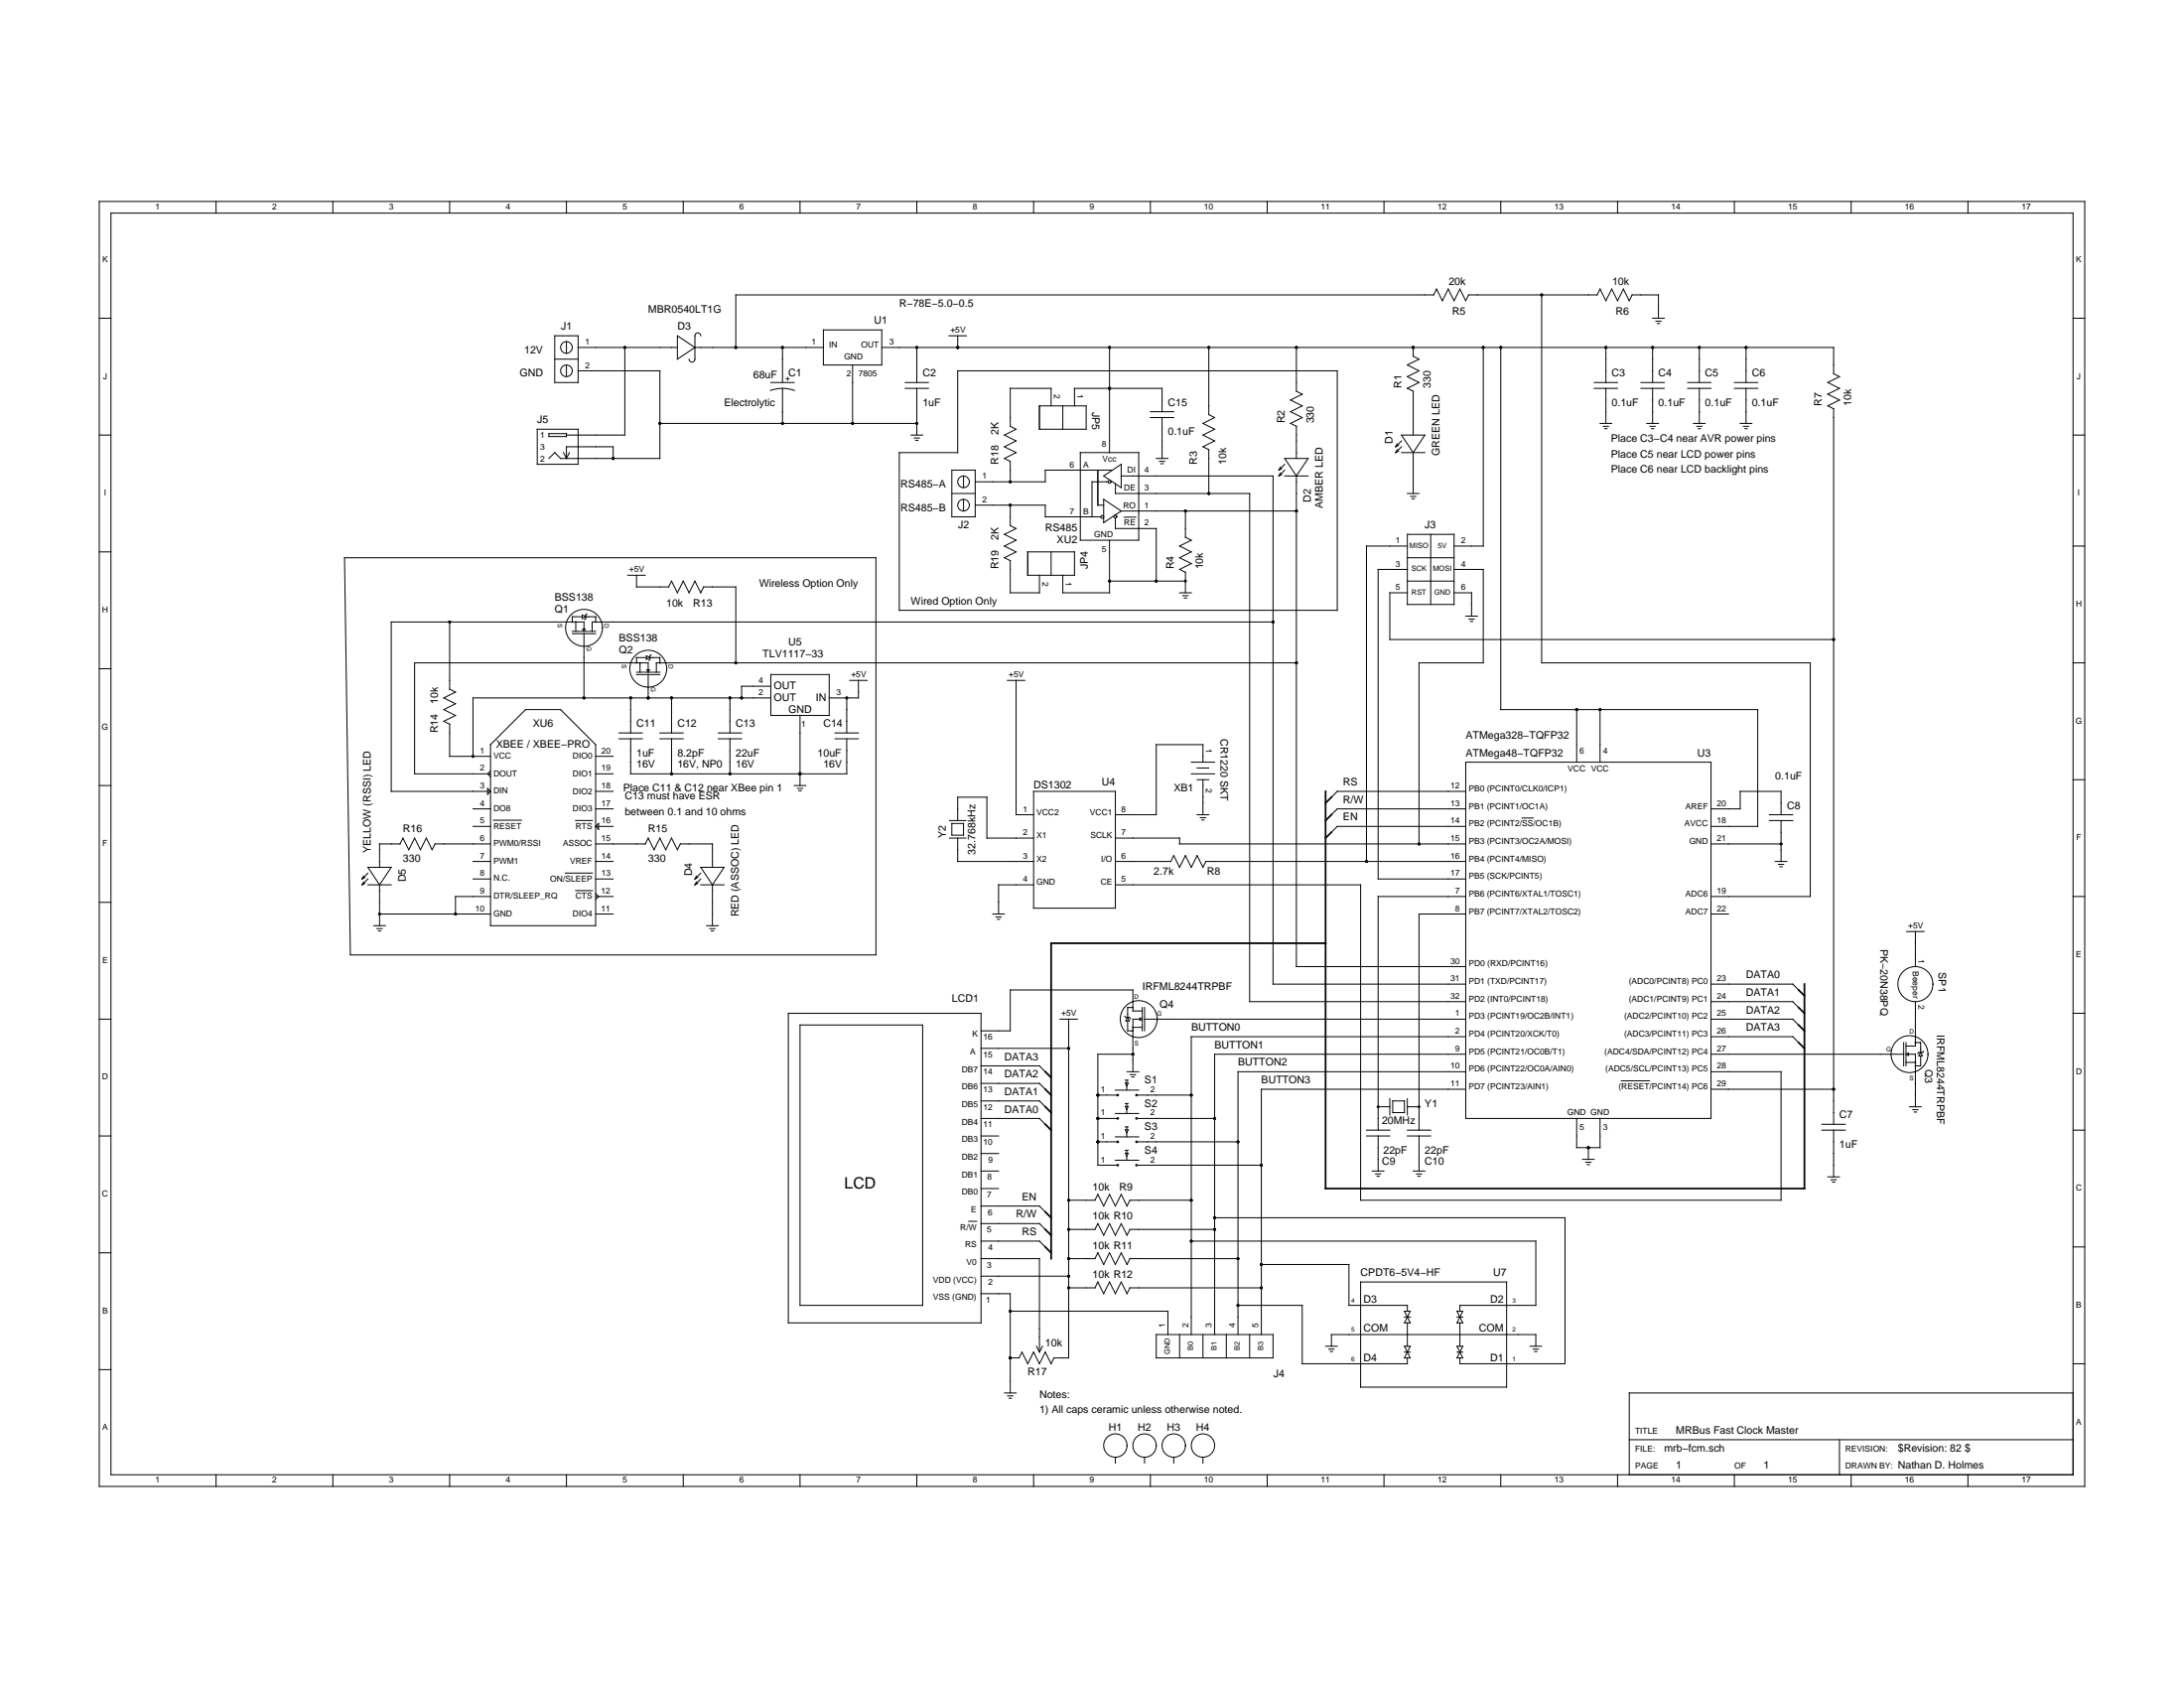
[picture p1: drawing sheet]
<svg xmlns="http://www.w3.org/2000/svg" width="279mm" height="216mm" viewBox="0 0 279 216" stroke-linecap="round" stroke-linejoin="round" font-family="sans-serif">
<g fill="none" stroke="#000" stroke-width=".13">
<path d="M12.7 25.8h254v164.3h-254zM14.2 27.3h251v161.3h-251zM27.6 25.8v1.5M42.6 25.8v1.5M57.5 25.8v1.5M72.5 25.8v1.5M87.4 25.8v1.5M102.3 25.8v1.5M117.3 25.8v1.5M132.2 25.8v1.5M147.2 25.8v1.5M162.1 25.8v1.5"/>
<path d="M177.1 25.8v1.5M187.9 37.7h16.4l.4-.7 .7 1.5 .8-1.5 .7 1.5 .8-1.5 .7 1.5M187.9 37.7l-.4 .8-.7-1.5-.8 1.5-.7-1.5-.8 1.5-.7-1.5-.4 .7h-89.3v6.7M192 25.8v1.5M197.2 37.7v47.1h34.4v29.9h-12.7M206.9 25.8v1.5M208.4 38.5l.4-.8h3.4v3M221.9 25.8v1.5M236.8 25.8v1.5M251.8 25.8v1.5M12.7 55.6h1.5M12.7 40.7h1.5"/>
<path d="M68.7 54.9h5.3v4.5h-5.3zM70.2 55.5h2.3v.3h-2.3zM71 42.9h3v6h-3zM71 45.9h3M72.1 57.9l.4 .7M72.5 43.7v1.5M72.5 46.7v1.5M72.5 58.6v-1.5h5.9v1.5M72.8 57.9l-.3 .7M74 44.4h12.7M74 47.4h10.4v11.2h-12.7l-.7-.7-.8 .7M79.9 44.4v11.2h-7.4"/>
<path d="M84.4 54.2h32.9M86.7 42.9l2.2 1.5-2.2 1.5zM88.9 44.4h16.4M89.6 42.9a.37 .37 0 0 0-.3-.3 .37 .37 0 0 0-.4 .3v3a.37 .37 0 0 1-.4 .4 .37 .37 0 0 1-.3-.4M98.6 49.9a4.5 4.5 0 0 1 3 0M98.6 48.9h3M100.1 44.4v4.5M100.1 49.7v4.5M105.3 42.2h7.5v4.5h-7.5zM109.1 46.7v7.5M112.8 44.4h121.8v3.4l.7 .4-1.5 .7 1.5 .8-1.5 .7 1.5 .8-1.5 .7 .8 .4M115.8 48.9h3"/>
<path d="M115.8 49.7h3M116.5 55.6h1.5M117 56h.6M117.1 56.3h.3M117.3 44.4v4.5M117.3 49.7v5.9M121.4 42.9h2.2M122.5 47.4h48.6v30.7h-56.1v-20.2h7.5zM122.5 42.9v1.5M129.2 59v2.6M133 51.9h6v3h-6zM134.5 51.9v-2.2h-5.3v4.8l.8 .4-1.5 .7 1.5 .8-1.5 .7 1.5 .8-1.5 .7 .7 .4"/>
<path d="M136 51.9v3M137.5 51.9v-2.2h11.2v3M138.2 57.9h7.5v11.2h-7.5zM141.9 44.4v13.5M147.2 52.7h3M147.2 53.4h3M147.9 58.6h1.5M148.3 59h.7M148.5 59.3h.3M148.7 53.4v5.2M154.6 44.4v8.6l.8 .4-1.5 .8 1.5 .7-1.5 .7 1.5 .8-1.5 .7 .7 .4M154.6 57.5v5.6"/>
<path d="M163.8 59.8l-.2 .3M164 59.9l-.4 .2M164.4 58.6h2.9l-1.5 2.3zM164.4 59.4l-.8 .7M165.1 54.1l.7 .4v4.1M165.8 44.4v5.6l.8 .4-1.5 .8 1.5 .7-1.5 .8 1.5 .7-1.5 .8M178.7 57.5l-.2 .4M178.7 56.8l-.2 .3M178.9 57.7l-.4 .2M178.9 57l-.4 .1M179.3 57.9h3M179.3 55.6h3l-1.5 2.3z"/>
<path d="M179.3 56.4l-.8 .7M179.3 57.1l-.8 .8M180.8 44.4v1.2l.7 .3-1.5 .8 1.5 .7-1.5 .8 1.5 .7-1.5 .8 .8 .3v5.6M180.8 57.9v5.2M189.8 44.4v25.4h-3.8M192 44.4v46.4h32.9v14.9h-6M203.9 48.9h3M203.9 49.7h3M204.7 54.2h1.5M205.1 54.5h.7M205.3 54.8h.3M205.4 44.4v4.5"/>
<path d="M205.4 49.7v4.5M209.9 48.9h3M209.9 49.7h3M210.7 54.2h1.5M211.1 54.5h.7M211.3 54.8h.3M211.4 40.7h1.5M211.4 44.4v4.5M211.4 49.7v4.5M211.8 41.1h.7M212 41.4h.3M215.9 48.9h3"/>
<path d="M215.9 49.7h3M216.6 54.2h1.5M217.1 54.5h.6M217.2 54.8h.3M217.4 44.4v4.5M217.4 49.7v4.5M221.9 48.9h3M221.9 49.7h3M222.6 54.2h1.5M223 54.5h.7M223.2 54.8h.3M223.4 44.4v4.5"/>
<path d="M223.4 49.7v4.5M234.6 52.3v91.5M265.2 55.6h1.5M265.2 40.7h1.5M12.7 70.6h1.5M44.1 71.3h68v50.8h-67.3zM57.5 79.6v8.5l.8 .4-1.5 .8 1.5 .7-1.5 .8 1.5 .7-1.5 .8M73.7 79.6v1.1M74.5 78.9h-1.3v.7M74.5 78.7l.4 .2-.4 .2zM74.9 78.9h1.3v.7M75.1 78.5l-.2 .2v.4l-.1 .2"/>
<path d="M80.3 73.6h2.3M81.4 73.6v1.5h4.1l.4-.8 .8 1.5 .7-1.5 .8 1.5 .7-1.5 .7 1.5M89.6 75.8l.4-.7h4.1v9.7M121.8 60.1h3v6h-3zM121.8 63.1h3M123.3 60.9v1.5M123.3 63.9v1.5M124.8 64.6h8.9v1.5h7.1M129.2 71.7v4.1h3.8v-2.2M129.2 64.6v2.6l.8 .4-1.5 .7 1.5 .8-1.5 .7 1.5 .8-1.5 .7 .7 .4M131.5 70.6h6v3h-6zM134.5 70.6v3"/>
<path d="M140.4 60.1v4.5h.8M141.2 60.9l2.2-1.5v3zM141.2 63.9l2.2 1.5-2.2 1.5zM141.8 61.6h-2.1v4.5M141.9 69.1v6.7h-5.9v-2.2M141.9 74.3h9.8M142.3 60.1h-8.6v1.5h-8.9M142.7 66.2v1.4h5.2v6.7M142.7 61.9v1.2h17.2v65h27.6M143.4 60.9h19.5v65h24.6M143.4 65.4h22.4M143.8 66.1h1.5"/>
<path d="M150.9 75.8h1.5M151.3 76.2h.7M151.5 76.5h.3M151.7 65.4v3.3l.7 .4-1.5 .7 1.5 .8-1.5 .7 1.5 .8-1.5 .7 .8 .4M151.7 73.2v2.6M162.9 79.6h-87.1v1.1M163.8 60.5l-.2 .4M164 60.7l-.4 .2M164.4 60.9h2.9M164.4 60.1l-.8 .8M165.8 60.9v62.7h21.7M180 63.1h1.5"/>
<path d="M180 75.8h-2.2v6h56.8M180 68.3h6v9h-6zM180 72.8h-3.7v39.6h11.2M180 69.8h-5.2v40.4M180 74.3h6M180 71.3h6M180.5 63.5h.6M180.6 63.8h.3M183 68.3v9M186 72.8h3.8v12h-8.3v23.1M186 75.8h2.3v3M187.5 78.8h1.5"/>
<path d="M187.9 79.2h.7M188.1 79.5h.3M265.2 69.8h1.5M12.7 85.5h1.5M56.8 92.2l.7 .4v4.1h5.3M62.8 95.2l4.4-4.4h4.5l4.5 4.4v23.2h-13.4zM62.8 98.6l-.4 .4 .4 .4M73.2 81h3M73.2 80.7h.9M74.3 80.7h.9M74.6 80.5h.3l-.2 .2zM74.7 80.5v-.9h-24.6v21.6h12.7"/>
<path d="M74.7 81v8.3M75.3 80.7h.9M76.2 99h2.2M76.2 96.7h2.2M79.2 93.7h3M79.2 94.5h3M80.7 94.5v4.5h27.6v-4.5M80.7 89.3v4.4M81.4 86.3h3M81.4 86h.9M81.9 84.8v1.2M82.5 86h.9"/>
<path d="M82.7 84.1h-1.3v.7M82.7 83.9l.4 .2-.4 .2zM82.8 85.7h.3l-.2 .3zM82.9 85.7v-.9h-29.9v14.2h9.8M82.9 86.3v3M83.1 84.1h1.3v.7M83.3 83.7l-.2 .2v.4l-.1 .2M83.5 86h.9M84.4 93.7h3M84.4 94.5h3M85.9 89.3v4.4M85.9 94.5v4.5"/>
<path d="M91.9 93.7h3M91.9 94.5h3M93.4 89.3v4.4M93.4 94.5v4.5M98.6 86.3h7.5v5.2h-7.5zM98.6 89.3h-38.1v7.4M98.6 87.8h-3.7v1.5M102.3 91.5v9M106.8 93.7h3M106.8 94.5h3M108.3 89.3v4.4M108.7 87h2.2"/>
<path d="M109.8 87v2.3h-3.7M128.9 87h2.2M130 87v17.2h2.2M152.4 97.5h3M152.4 99h3M153.1 99.7h1.5M153.1 98.2h1.5M153.9 97.5v-2.3h-6v9h-5.2M153.9 99.7v4.5M165.8 84.8h-81.8v1.2M187.5 97.5h31.4v45.6h-31.4zM201.7 90.8v6.7"/>
<path d="M204.7 90.8v6.7M265.2 84.8h1.5M265.2 99.7h1.5M12.7 100.5h1.5M12.7 115.4h1.5M46.5 112.8l-.2 .4M46.5 112.1l-.2 .3M46.7 113l-.4 .2M46.7 112.2l-.4 .2M47.1 113.2h3M47.1 110.9h3l-1.5 2.3zM47.1 111.7l-.8 .7"/>
<path d="M47.1 112.4l-.8 .8M47.8 118.4h1.5M48.2 118.8h.7M48.4 119.1h.3M48.6 116.9h14.2M48.6 113.2v5.2M60.5 103.5h2.3M60.5 105.7h2.3M60.5 110.2h2.3M60.5 112.4h2.3M62.4 100.8l.4 .4-.4 .4zM62.8 114.7h-4.5v2.2"/>
<path d="M62.8 107.9h-7.1l-.4 .8-.8-1.5-.7 1.5-.8-1.5-.7 1.5-.7-1.5-.4 .7h-2.6v3M63.1 104.9h3.6M72.3 111.7h3.5M73.6 113.9h2.2M73.6 104.9h2.2M76.2 114.7h2.2M76.2 107.9h6.4l.3-.7 .8 1.5 .7-1.5 .8 1.5 .7-1.5 .8 1.5 .3-.8h4.1v3M76.2 103.5h2.2M76.2 105.7h2.2M76.2 101.2h2.2M76.2 110.2h2.2M76.2 112.4h2.2"/>
<path d="M76.2 116.9h2.2M76.2 105.7l.4-.4v.8zM76.2 114.3l.4 .4-.4 .3M89.1 112.8l-.2 .4M89.1 112.1l-.2 .3M89.3 113l-.4 .2M89.3 112.2l-.4 .2M89.6 113.2h3M89.6 110.9h3l-1.5 2.3zM89.6 111.7l-.7 .7M89.6 112.4l-.7 .8M90.4 118.4h1.5"/>
<path d="M90.8 118.8h.7M91 119.1h.3M91.1 113.2v5.2M101.6 100.5h1.5M102 100.8h.7M102.2 101.1h.3M121.5 105h2.1M121.5 107.2h2.1M121.8 105.3h1.5v1.5h-1.5zM122.5 107.2v3h9.7M122.5 105v-3h3.8v5.2h5.9M127 116.9h1.5"/>
<path d="M127.4 117.3h.7M127.6 117.6h.3M132.2 101.2h10.5v15h-10.5zM132.2 113.2h-4.5v3.7M142.7 107.2h8.2v.7h36.6M142.7 113.2h31.4v40.3h53.8v-16.4h-9M142.7 110.2h7.1l.4-.8 .7 1.5 .8-1.5 .7 1.5 .7-1.5 .8 1.5 .4-.7M153.1 104.2h1.5M153.6 104.6h.6M153.7 104.9h.3M154.3 110.2h33.2M187.5 114.7h-11.2v29.8"/>
<path d="M187.5 116.9h-6v27.6M187.5 103.5h-16.4l-.8 .7M187.5 105.7h-16.4l-.8 .7M187.5 101.2h-16.4l-.8 .8M194.7 104.6h1.5M218.9 107.9h9M218.9 103.5h3.7v-2.3h5.3v3M218.9 116.9h2.2M226.4 104.2h2.9M226.4 105h2.9M227.1 110.2h1.5M227.5 110.6h.7"/>
<path d="M227.7 110.9h.3M227.9 105v5.2M243.9 119.1h2.3M245 119.1v4.5M265.2 114.7h1.5M12.7 130.4h1.5M100.9 129.6h24.6v39.6h-24.6zM102.3 131.1h15.7v35.9h-15.7zM125.5 138.6h7.5l.7 .7M125.5 136.3h7.5l.7 .8M125.5 134.1h11.2M135.6 130.4h2.2"/>
<path d="M136.7 130.4v43.3h-1.9l-.3 .7-.8-1.5-.7 1.5-.8-1.5-.7 1.5-.8-1.5-.3 .8h-1.2M142.7 139.4h3M143.9 130l.1 .1h.5l.1 .2M144 138.2h.3M144 138.5h.3l-.2 .4zM144.1 138.2v.3M144.1 138.9v.5M144.2 137.1h1.5M144.3 130.6v1.2h.6M144.3 130.1l.2 .5h-.5zM144.6 137.5h.7M144.8 137.8h.3"/>
<path d="M144.9 134.8h-4.5v14.2h2.5M144.9 131.4h1.2M144.9 128.9h-.6v1.2M145.8 130.4h-.9v6.7M145.8 130.2l.3 .2-.3 .1zM146.1 129.3h-1.2v-2.7h-15.7v5.2h-3.7M146.1 128.9v.9M146.1 129.9v.9M146.1 131v.8M146.4 130.4h41.1M146.4 128.9v2.9M187.5 132.6h-35.1v38.1"/>
<path d="M187.5 134.8h-32.1v35.9M187.5 137.1h-29.1v33.6M187.5 139.3h-26.1v31.4M207.4 138.2h3.6M218.9 130.4h10.4l.8 .7M218.9 125.9h10.4l.8 .7M218.9 128.1h10.4l.8 .8M218.9 132.6h10.4l.8 .7M218.9 134.8h24.6M218.9 139.3h15.7M243.5 133.3v3M243.8 133.3v.9"/>
<path d="M243.8 134.4v.9M243.8 135.4v.9M243.8 135.9h1.2M243.8 134.8l.3-.1v.3zM244.1 134.8h.9v6.8M245 128.1v5.7h-1.2M245 133.3h.7v1.3M245.7 135.1v1.2h-.7M245.7 134.6l.2 .5h-.4zM246.1 134.5l-.2 .1h-.4l-.2 .2M265.2 129.6h1.5M12.7 145.3h1.5"/>
<path d="M123.9 156.2h1M125.5 140.8h7.5l.7 .8M125.5 145.3h2.2M125.5 149.8h2.2M125.5 143.1h7.5l.7 .7M125.5 158.7h7.5l.7 .8M125.5 156.5h7.5l.7 .7M125.5 154.3h7.5l.7 .7M125.5 152h2.2M125.5 147.5h2.2M136.7 153.5h3.4l.3-.7 .8 1.5 .7-1.5 .8 1.5 .7-1.5 .8 1.5 .4-.8M136.7 157.2h3.4l.3-.7 .8 1.5 .7-1.5 .8 1.5 .7-1.5 .8 1.5 .4-.8"/>
<path d="M140.4 143.1h2.5M140.4 140.1h2.5M140.4 146h2.5M142.7 145.4h3M142.7 148.4h3M142.7 142.4h3M144 144.1h.3M144 144.5h.3l-.2 .4zM144 147.1h.3M144 147.5h.3l-.2 .4zM144 141.1h.3M144 141.5h.3l-.2 .4z"/>
<path d="M144.1 141.1v.4M144.1 141.9v.5M144.1 144.1v.4M144.1 144.9v.5M144.1 147.1v.4M144.1 147.9v.5M144.5 153.5h7.9M144.5 157.2h10.9M145.5 143.1h9.9M145.5 140.1h6.9M145.5 146h12.9M145.5 149h15.9"/>
<path d="M152.4 158.7h44.1v8.3h-9.7v.7M155.4 155.8h44.8v18.6h-13.4v-.7M174.8 144.5h3M174.8 145.3h3M175.6 149.8h1.5M176 150.2h.6M176.2 150.5h.3M176.3 141.6h1.5M176.3 145.3v4.5M177.8 140.5v2.1M178.2 140.8h1.5v1.5h-1.5zM180 141.6h1.5"/>
<path d="M180 140.5v2.1M180 144.5h3M180 145.3h3M180.8 149.8h1.5M181.2 150.2h.7M181.4 150.5h.3M181.5 145.3v4.5M201.7 143.1v3.7h3v-3.7M202.5 148.3h1.4M202.9 148.7h.6M203.1 149h.2M203.2 146.8v1.5"/>
<path d="M233.1 144.5h3M233.1 143.8h3M233.8 150.5h1.5M234.2 150.9h.7M234.4 151.2h.3M234.6 144.5v6M244.3 141.6h1.5M244.7 141.9h.7M244.9 142.2h.3M265.2 144.5h1.5M265.2 159.5h1.5M12.7 160.2h1.5"/>
<path d="M12.7 175.2h1.5M125.5 165.5h3.7v12.7M125.5 163.2h11.2M125.5 161h7.5v11.9M128.5 178.2h1.5M128.9 178.5h.7M129.1 178.8h.3M129.2 167.7h20.2v3M132.6 172.2l.4 .7M133.4 172.2l-.4 .7M136.7 161h3.4l.3-.8 .8 1.5 .7-1.5 .8 1.5 .7-1.5 .8 1.5 .4-.7M136.7 164.7h3.4l.3-.7 .8 1.5 .7-1.5 .8 1.5 .7-1.5 .8 1.5 .4-.8"/>
<path d="M144.5 161h13.9M144.5 164.7h16.9M147.9 170.7h15v3h-15zM150.9 170.7v3M153.9 170.7v3M156.9 170.7v3M158.4 167h8.2v7.4h13.4v-.7M159.9 170.7v3M161.4 161.7h11.2v5.3h7.4v.7M169.6 172.2h1.5M170 172.6h.7M170.2 172.9h.3"/>
<path d="M170.3 172.2v-1.5h26.2v1.5M174.1 164h18.6v13.4h-18.6zM179.7 167.7h.7l-.7 1.5h.7zM179.7 172.2h.7l-.7 1.5h.7zM179.7 168.5h.7M179.7 172.9h.7M180 169.2v3M186.4 167.7h.7l-.7 1.5h.7zM186.4 172.2h.7l-.7 1.5h.7zM186.4 168.5h.7M186.4 172.9h.7M186.8 169.2v3"/>
<path d="M195.7 172.2h1.5M196.1 172.6h.7M196.3 172.9h.3M265.2 178.2h-56.8v10.4M265.2 174.4h1.5M27.6 188.6v1.5M42.6 188.6v1.5M57.5 188.6v1.5M72.5 188.6v1.5M87.4 188.6v1.5M102.3 188.6v1.5M117.3 188.6v1.5"/>
<path d="M132.2 188.6v1.5M142.7 186.4v.7M146.4 186.4v.7M147.2 188.6v1.5M150.2 186.4v.7M153.9 186.4v.7M162.1 188.6v1.5M177.1 188.6v1.5M192 188.6v1.5M206.9 188.6v1.5M208.4 184.1h56.8M221.9 188.6v1.5"/>
<path d="M235.3 184.1v4.5M236.8 188.6v1.5M251.8 188.6v1.5"/>
<circle cx="72.5" cy="47.4" r=".75"/>
<circle cx="72.5" cy="44.4" r=".75"/>
<circle cx="73.2" cy="79.6" r=".04"/>
<circle cx="73.7" cy="79.6" r=".04"/>
<circle cx="76.2" cy="79.6" r=".04"/>
<circle cx="123.3" cy="61.6" r=".75"/>
<circle cx="123.3" cy="64.6" r=".75"/>
<circle cx="141" cy="66.1" r=".19"/>
<circle cx="141.9" cy="61.6" r=".19"/>
<circle cx="142.7" cy="66.1" r=".19"/>
<circle cx="74.7" cy="80.3" r="2.36"/>
<circle cx="81.4" cy="84.8" r=".04"/>
<circle cx="81.9" cy="84.8" r=".04"/>
<circle cx="82.9" cy="85.5" r="2.36"/>
<circle cx="84.4" cy="84.8" r=".04"/>
<circle cx="144.9" cy="131.4" r=".04"/>
<circle cx="144.9" cy="128.9" r=".04"/>
<circle cx="144.9" cy="131.8" r=".04"/>
<circle cx="145.7" cy="130.3" r="2.36"/>
<circle cx="244.3" cy="134.8" r="2.36"/>
<circle cx="245" cy="125.9" r="2.24"/>
<circle cx="245" cy="136.3" r=".04"/>
<circle cx="245" cy="135.9" r=".04"/>
<circle cx="245" cy="133.3" r=".04"/>
<circle cx="143" cy="146" r=".1"/>
<circle cx="143" cy="140.1" r=".1"/>
<circle cx="143" cy="149" r=".1"/>
<circle cx="143" cy="143.1" r=".1"/>
<circle cx="145.4" cy="146" r=".1"/>
<circle cx="145.4" cy="140.1" r=".1"/>
<circle cx="145.4" cy="149" r=".1"/>
<circle cx="145.4" cy="143.1" r=".1"/>
<circle cx="142.7" cy="184.9" r="1.49"/>
<circle cx="146.4" cy="184.9" r="1.49"/>
<circle cx="150.2" cy="184.9" r="1.49"/>
<circle cx="153.9" cy="184.9" r="1.49"/>
</g>
<g fill="#000">
<circle cx="197.2" cy="37.7" r=".19"/>
<circle cx="78.4" cy="58.6" r=".19"/>
<circle cx="79.9" cy="44.4" r=".19"/>
<circle cx="84.4" cy="54.2" r=".19"/>
<circle cx="94.1" cy="44.4" r=".19"/>
<circle cx="100.1" cy="44.4" r=".19"/>
<circle cx="100.1" cy="54.2" r=".19"/>
<circle cx="109.1" cy="54.2" r=".19"/>
<circle cx="117.3" cy="44.4" r=".19"/>
<circle cx="117.3" cy="54.2" r=".19"/>
<circle cx="122.5" cy="44.4" r=".19"/>
<circle cx="141.9" cy="49.7" r=".19"/>
<circle cx="141.9" cy="44.4" r=".19"/>
<circle cx="154.6" cy="44.4" r=".19"/>
<circle cx="165.8" cy="44.4" r=".19"/>
<circle cx="180.8" cy="44.4" r=".19"/>
<circle cx="189.8" cy="44.4" r=".19"/>
<circle cx="192" cy="44.4" r=".19"/>
<circle cx="205.4" cy="44.4" r=".19"/>
<circle cx="211.4" cy="44.4" r=".19"/>
<circle cx="217.4" cy="44.4" r=".19"/>
<circle cx="223.4" cy="44.4" r=".19"/>
<circle cx="57.5" cy="79.6" r=".19"/>
<circle cx="73.2" cy="79.6" r=".04"/>
<circle cx="73.7" cy="79.6" r=".04"/>
<circle cx="76.2" cy="79.6" r=".04"/>
<circle cx="129.2" cy="64.6" r=".19"/>
<circle cx="129.2" cy="61.6" r=".19"/>
<circle cx="141.9" cy="74.3" r=".19"/>
<circle cx="147.9" cy="74.3" r=".19"/>
<circle cx="151.7" cy="65.4" r=".19"/>
<circle cx="151.7" cy="74.3" r=".19"/>
<circle cx="154.6" cy="63.1" r=".19"/>
<circle cx="162.9" cy="79.6" r=".19"/>
<circle cx="165.8" cy="65.4" r=".19"/>
<circle cx="60.5" cy="96.7" r=".19"/>
<circle cx="74.7" cy="89.3" r=".19"/>
<circle cx="80.7" cy="89.3" r=".19"/>
<circle cx="81.4" cy="84.8" r=".04"/>
<circle cx="81.9" cy="84.8" r=".04"/>
<circle cx="82.9" cy="89.3" r=".19"/>
<circle cx="84.4" cy="84.8" r=".04"/>
<circle cx="85.9" cy="99" r=".19"/>
<circle cx="85.9" cy="89.3" r=".19"/>
<circle cx="93.4" cy="99" r=".19"/>
<circle cx="93.4" cy="89.3" r=".19"/>
<circle cx="94.1" cy="84.8" r=".19"/>
<circle cx="94.9" cy="89.3" r=".19"/>
<circle cx="102.3" cy="99" r=".19"/>
<circle cx="108.3" cy="89.3" r=".19"/>
<circle cx="165.8" cy="84.8" r=".19"/>
<circle cx="201.7" cy="90.8" r=".19"/>
<circle cx="204.7" cy="90.8" r=".19"/>
<circle cx="234.6" cy="81.8" r=".19"/>
<circle cx="48.6" cy="116.9" r=".19"/>
<circle cx="58.3" cy="116.9" r=".19"/>
<circle cx="174.8" cy="110.2" r=".19"/>
<circle cx="181.5" cy="107.9" r=".19"/>
<circle cx="227.9" cy="107.9" r=".19"/>
<circle cx="136.7" cy="134.1" r=".19"/>
<circle cx="144.9" cy="131.4" r=".04"/>
<circle cx="144.9" cy="128.9" r=".04"/>
<circle cx="144.9" cy="131.8" r=".04"/>
<circle cx="144.9" cy="134.8" r=".19"/>
<circle cx="169.6" cy="120.6" r=".11"/>
<circle cx="234.6" cy="139.3" r=".19"/>
<circle cx="245" cy="136.3" r=".04"/>
<circle cx="245" cy="135.9" r=".04"/>
<circle cx="245" cy="133.3" r=".04"/>
<circle cx="136.7" cy="157.2" r=".19"/>
<circle cx="136.7" cy="153.5" r=".19"/>
<circle cx="140.4" cy="140.1" r=".19"/>
<circle cx="140.4" cy="146" r=".19"/>
<circle cx="140.4" cy="143.1" r=".19"/>
<circle cx="152.4" cy="140.1" r=".19"/>
<circle cx="152.4" cy="158.7" r=".19"/>
<circle cx="152.4" cy="153.5" r=".19"/>
<circle cx="155.4" cy="157.2" r=".19"/>
<circle cx="155.4" cy="155.8" r=".19"/>
<circle cx="155.4" cy="143.1" r=".19"/>
<circle cx="158.4" cy="146" r=".19"/>
<circle cx="161.4" cy="149" r=".19"/>
<circle cx="176.3" cy="141.6" r=".19"/>
<circle cx="181.5" cy="141.6" r=".19"/>
<circle cx="203.2" cy="146.8" r=".19"/>
<circle cx="129.2" cy="167.7" r=".19"/>
<circle cx="129.2" cy="173.7" r=".19"/>
<circle cx="136.7" cy="161" r=".19"/>
<circle cx="136.7" cy="163.2" r=".19"/>
<circle cx="136.7" cy="164.7" r=".19"/>
<circle cx="158.4" cy="161" r=".19"/>
<circle cx="158.4" cy="167" r=".19"/>
<circle cx="161.4" cy="161.7" r=".19"/>
<circle cx="161.4" cy="164.7" r=".19"/>
</g>
<g fill="none" stroke="#000" stroke-width=".22">
<path d="M169.6 101.2v50.8h61.2v-26.1M170.3 102l-.7 .7M170.3 104.2l-.7 .8M170.3 106.4l-.7 .8M133.7 137.1l.8 .7M133.7 139.3l.8 .8M169.6 120.6h-35.1v40.4M230.1 126.6l.7 .8M230.1 128.9l.7 .7M230.1 131.1l.7 .7M230.1 133.3l.7 .8M133.7 141.6l.8 .7"/>
<path d="M133.7 143.8l.8 .7M133.7 155l.8 .8M133.7 157.2l.8 .8M133.7 159.5l.8 .7"/>
</g>
<text font-size="2" x="108" y="152">LCD</text>
<g font-size="1.3">
<text x="82.9" y="40">MBR0540LT1G</text>
<text x="111.8" y="41.5">U1</text>
<text x="115" y="39.2">R−78E−5.0−0.5</text>
<text x="185.3" y="36.5">20k</text>
<text x="185.8" y="40.2">R5</text>
<text x="206.3" y="36.5">10k</text>
<text x="206.7" y="40.2">R6</text>
<text x="67.1" y="45.2">12V</text>
<text x="71.8" y="42.2">J1</text>
<text x="86.7" y="42.2">D3</text>
<text x="66.5" y="48.2">GND</text>
<text x="92.6" y="51.9">Electrolytic</text>
<text x="96.4" y="48.4">68uF</text>
<text x="100.9" y="48.2">C1</text>
<text x="118" y="48.2">C2</text>
<text x="118" y="51.9">1uF</text>
<text x="139.7" y="52.7" transform="rotate(90 139.7 52.7)">JP5</text>
<text x="149.4" y="51.9">C15</text>
<text x="179.3" y="49.7" transform="rotate(-90 179.3 49.7)">R1</text>
<text x="183" y="49.7" transform="rotate(-90 183 49.7)">330</text>
<text x="206.2" y="48.2">C3</text>
<text x="206.2" y="51.9">0.1uF</text>
<text x="212.2" y="48.2">C4</text>
<text x="212.2" y="51.9">0.1uF</text>
<text x="218.1" y="48.2">C5</text>
<text x="218.1" y="51.9">0.1uF</text>
<text x="224.1" y="48.2">C6</text>
<text x="224.1" y="51.9">0.1uF</text>
<text x="233.1" y="51.9" transform="rotate(-90 233.1 51.9)">R7</text>
<text x="236.8" y="51.9" transform="rotate(-90 236.8 51.9)">10k</text>
<text x="68.7" y="54.2">J5</text>
<text x="127.7" y="59.4" transform="rotate(-90 127.7 59.4)">R18</text>
<text x="127.7" y="55.6" transform="rotate(-90 127.7 55.6)">2K</text>
<text x="149.4" y="55.6">0.1uF</text>
<text x="153.1" y="59.4" transform="rotate(-90 153.1 59.4)">R3</text>
<text x="156.9" y="59.4" transform="rotate(-90 156.9 59.4)">10k</text>
<text x="164.4" y="54.2" transform="rotate(-90 164.4 54.2)">R2</text>
<text x="168.1" y="54.2" transform="rotate(-90 168.1 54.2)">330</text>
<text x="178.2" y="56.8" transform="rotate(-90 178.2 56.8)">D1</text>
<text x="184.2" y="58.3" transform="rotate(-90 184.2 58.3)">GREEN LED</text>
<text x="206.1" y="56.5">Place C3−C4 near AVR power pins</text>
<text x="206.1" y="58.5">Place C5 near LCD power pins</text>
<text x="115.2" y="62.4">RS485−A</text>
<text x="115.2" y="65.4">RS485−B</text>
<text x="167.7" y="64.2" transform="rotate(-90 167.7 64.2)">D2</text>
<text x="169.2" y="65" transform="rotate(-90 169.2 65)">AMBER LED</text>
<text x="206.1" y="60.4">Place C6 near LCD backlight pins</text>
<text x="122.6" y="67.6">J2</text>
<text x="127.7" y="69.1" transform="rotate(-90 127.7 69.1)">2K</text>
<text x="133.7" y="68">RS485</text>
<text x="135.2" y="69.5">XU2</text>
<text x="182.3" y="67.6">J3</text>
<text x="71" y="76.8">BSS138</text>
<text x="85.2" y="77.6">10k</text>
<text x="88.7" y="77.6">R13</text>
<text x="97.1" y="75.1">Wireless Option Only</text>
<text x="116.5" y="77.3">Wired Option Only</text>
<text x="127.7" y="72.8" transform="rotate(-90 127.7 72.8)">R19</text>
<text x="139.2" y="72.8" transform="rotate(-90 139.2 72.8)">JP4</text>
<text x="150.2" y="72.8" transform="rotate(-90 150.2 72.8)">R4</text>
<text x="153.9" y="72.8" transform="rotate(-90 153.9 72.8)">10k</text>
<text x="71" y="78.3">Q1</text>
<text x="79.2" y="83.5">Q2</text>
<text x="79.2" y="82.1">BSS138</text>
<text x="100.9" y="82.5">U5</text>
<text x="97.6" y="84">TLV1117−33</text>
<text x="99" y="89.6">OUT</text>
<text x="99" y="88.1">OUT</text>
<text x="104.4" y="89.6">IN</text>
<text x="56" y="93.7" transform="rotate(-90 56 93.7)">R14</text>
<text x="56" y="90" transform="rotate(-90 56 90)">10k</text>
<text x="63.5" y="95.6">XBEE / XBEE−PRO</text>
<text x="68.2" y="93">XU6</text>
<text x="81.4" y="93">C11</text>
<text x="86.7" y="93">C12</text>
<text x="94.1" y="93">C13</text>
<text x="100.8" y="91.1">GND</text>
<text x="105.3" y="93">C14</text>
<text x="156.1" y="94.5" transform="rotate(90 156.1 94.5)">CR1220 SKT</text>
<text x="187.5" y="94.5">ATMega328−TQFP32</text>
<text x="79.7" y="101.2">Place C11 &amp; C12 near XBee pin 1</text>
<text x="81.4" y="96.7">1uF</text>
<text x="81.4" y="98.2">16V</text>
<text x="86.7" y="96.7">8.2pF</text>
<text x="86.7" y="98.2">16V, NP0</text>
<text x="94.1" y="96.7">22uF</text>
<text x="94.1" y="98.2">16V</text>
<text x="104.6" y="96.7">10uF</text>
<text x="105.3" y="98.2">16V</text>
<text x="132.2" y="100.8">DS1302</text>
<text x="141" y="100.5">U4</text>
<text x="150.2" y="101.2">XB1</text>
<text x="171.8" y="100.5">RS</text>
<text x="187.5" y="96.7">ATMega48−TQFP32</text>
<text x="217.2" y="96.7">U3</text>
<text x="227.1" y="99.7">0.1uF</text>
<text x="51.5" y="106.4">R16</text>
<text x="79.9" y="102.3">C13 must have ESR</text>
<text x="79.9" y="104.2">between 0.1 and 10 ohms</text>
<text x="82.9" y="106.4">R15</text>
<text x="121" y="107.2" transform="rotate(-90 121 107.2)">Y2</text>
<text x="171.8" y="102.7">R/W</text>
<text x="171.8" y="105">EN</text>
<text x="228.6" y="103.5">C8</text>
<text x="47.4" y="109.1" transform="rotate(-90 47.4 109.1)">YELLOW (RSSI) LED</text>
<text x="51.5" y="110.2">330</text>
<text x="51.9" y="112.8" transform="rotate(-90 51.9 112.8)">D5</text>
<text x="82.9" y="110.2">330</text>
<text x="88.5" y="112.1" transform="rotate(-90 88.5 112.1)">D4</text>
<text x="124.8" y="109.3" transform="rotate(-90 124.8 109.3)">32.768kHz</text>
<text x="147.6" y="111.9">2.7k</text>
<text x="154.4" y="111.9">R8</text>
<text x="94.5" y="117.3" transform="rotate(-90 94.5 117.3)">RED (ASSOC) LED</text>
<text x="223.4" y="125.1">DATA0</text>
<text x="240.6" y="121.4" transform="rotate(90 240.6 121.4)">PK−20N38PQ</text>
<text x="248" y="124.4" transform="rotate(90 248 124.4)">SP1</text>
<text x="121.8" y="128.1">LCD1</text>
<text x="146.2" y="126.6">IRFML8244TRPBF</text>
<text x="148.4" y="128.9">Q4</text>
<text x="152.4" y="131.8">BUTTON0</text>
<text x="223.4" y="127.4">DATA1</text>
<text x="223.4" y="129.6">DATA2</text>
<text x="223.4" y="131.8">DATA3</text>
<text x="128.5" y="135.6">DATA3</text>
<text x="128.5" y="137.8">DATA2</text>
<text x="155.4" y="134.1">BUTTON1</text>
<text x="158.4" y="136.3">BUTTON2</text>
<text x="246.3" y="136.8" transform="rotate(90 246.3 136.8)">Q3</text>
<text x="247.8" y="132.3" transform="rotate(90 247.8 132.3)">IRFML8244TRPBF</text>
<text x="128.5" y="140.1">DATA1</text>
<text x="128.5" y="142.3">DATA0</text>
<text x="146.4" y="138.6">S1</text>
<text x="146.4" y="141.6">S2</text>
<text x="161.4" y="138.6">BUTTON3</text>
<text x="176.8" y="143.8">20MHz</text>
<text x="182.3" y="141.6">Y1</text>
<text x="235.3" y="143.1">C7</text>
<text x="146.4" y="144.5">S3</text>
<text x="146.4" y="147.5">S4</text>
<text x="176.8" y="149">C9</text>
<text x="177" y="147.5">22pF</text>
<text x="182.3" y="149">C10</text>
<text x="182.3" y="147.5">22pF</text>
<text x="235.3" y="146.8">1uF</text>
<text x="130" y="155.8">R/W</text>
<text x="130.7" y="153.5">EN</text>
<text x="139.8" y="156">10k R10</text>
<text x="139.8" y="152.3">10k</text>
<text x="143.2" y="152.3">R9</text>
<text x="130.7" y="158">RS</text>
<text x="139.8" y="159.7">10k R11</text>
<text x="139.8" y="163.5">10k R12</text>
<text x="174.1" y="163.2">CPDT6−5V4−HF</text>
<text x="174.4" y="166.6">D3</text>
<text x="190.6" y="166.6">D2</text>
<text x="191" y="163.2">U7</text>
<text x="133.7" y="172.2">10k</text>
<text x="174.4" y="170.3">COM</text>
<text x="189.2" y="170.3">COM</text>
<text x="131.5" y="175.9">R17</text>
<text x="133" y="178.8">Notes:</text>
<text x="162.9" y="176.2">J4</text>
<text x="174.4" y="174.1">D4</text>
<text x="190.6" y="174.1">D1</text>
<text x="133" y="180.7">1) All caps ceramic unless otherwise noted.</text>
<text x="141.8" y="183">H1</text>
<text x="145.6" y="183">H2</text>
<text x="149.3" y="183">H3</text>
<text x="153" y="183">H4</text>
<text x="212.9" y="185.6">mrb−fcm.sch</text>
<text x="214.4" y="183.4">MRBus Fast Clock Master</text>
<text x="242.8" y="185.6">$Revision: 82 $</text>
<text x="214.4" y="187.9">1</text>
<text x="225.6" y="187.9">1</text>
<text x="242.8" y="187.9">Nathan D. Holmes</text>
</g>
<g font-size="1.1">
<text x="19.9" y="26.8">1</text>
<text x="34.8" y="26.8">2</text>
<text x="49.8" y="26.8">3</text>
<text x="64.7" y="26.8">4</text>
<text x="79.6" y="26.8">5</text>
<text x="94.6" y="26.8">6</text>
<text x="109.5" y="26.8">7</text>
<text x="124.5" y="26.8">8</text>
<text x="139.4" y="26.8">9</text>
<text x="154" y="26.8">10</text>
<text x="169" y="26.8">11</text>
<text x="183.9" y="26.8">12</text>
<text x="198.9" y="26.8">13</text>
<text x="213.8" y="26.8">14</text>
<text x="228.7" y="26.8">15</text>
<text x="243.7" y="26.8">16</text>
<text x="258.6" y="26.8">17</text>
<text x="13.1" y="33.5">K</text>
<text x="265.6" y="33.5">K</text>
<text x="74.9" y="44.1">1</text>
<text x="74.9" y="47.1">2</text>
<text x="103.8" y="44.1">1</text>
<text x="106.1" y="44.4">IN</text>
<text x="108" y="45.9">GND</text>
<text x="110.2" y="44.4">OUT</text>
<text x="113.8" y="44.1">3</text>
<text x="121.6" y="42.6">+5V</text>
<text x="13.2" y="48.5">J</text>
<text x="100.5" y="48.2" transform="rotate(90 100.5 48.2)">+</text>
<text x="108.3" y="48.2">2</text>
<text x="109.8" y="48.2">7805</text>
<text x="134.8" y="50.4" transform="rotate(90 134.8 50.4)">2</text>
<text x="137.8" y="50.4" transform="rotate(90 137.8 50.4)">1</text>
<text x="265.7" y="48.5">J</text>
<text x="69.1" y="59">2</text>
<text x="69.1" y="56">1</text>
<text x="69.1" y="57.5">3</text>
<text x="136.9" y="59.8">6</text>
<text x="138.6" y="59.8">A</text>
<text x="141" y="57.1">8</text>
<text x="141" y="59.1">Vcc</text>
<text x="13.3" y="63.4">I</text>
<text x="125.7" y="61.3">1</text>
<text x="125.7" y="64.2">2</text>
<text x="136.9" y="65.7">7</text>
<text x="138.6" y="65.7">B</text>
<text x="143.7" y="65">RO</text>
<text x="143.8" y="62.7">DE</text>
<text x="144.2" y="60.5">DI</text>
<text x="146.4" y="65">1</text>
<text x="146.4" y="62.7">3</text>
<text x="146.4" y="60.5">4</text>
<text x="265.8" y="63.4">I</text>
<text x="140" y="68.7">GND</text>
<text x="141" y="70.6">5</text>
<text x="143.8" y="67.2">RE</text>
<text x="146.4" y="67.2">2</text>
<text x="178.5" y="69.5">1</text>
<text x="186.9" y="69.5">2</text>
<text x="80.5" y="73.2">+5V</text>
<text x="133.3" y="74.5" transform="rotate(90 133.3 74.5)">2</text>
<text x="136.3" y="74.5" transform="rotate(90 136.3 74.5)">1</text>
<text x="178.5" y="72.5">3</text>
<text x="178.5" y="75.4">5</text>
<text x="186.9" y="72.5">4</text>
<text x="186.9" y="75.4">6</text>
<text x="265.6" y="77.6">H</text>
<text x="13.1" y="78.3">H</text>
<text x="97" y="88.9">2</text>
<text x="97" y="87.4">4</text>
<text x="107" y="88.9">3</text>
<text x="108.9" y="86.7">+5V</text>
<text x="129.1" y="86.7">+5V</text>
<text x="13" y="93.3">G</text>
<text x="102.5" y="93">1</text>
<text x="154.3" y="95.8" transform="rotate(90 154.3 95.8)">1</text>
<text x="265.5" y="92.5">G</text>
<text x="61.4" y="96.4">1</text>
<text x="61.4" y="98.6">2</text>
<text x="61.4" y="100.8">3</text>
<text x="63.1" y="97">VCC</text>
<text x="63.1" y="99.3">DOUT</text>
<text x="63.1" y="101.5">DIN</text>
<text x="73.3" y="101.5">DIO2</text>
<text x="73.3" y="99.3">DIO1</text>
<text x="73.3" y="97.1">DIO0</text>
<text x="76.9" y="100.8">18</text>
<text x="76.9" y="98.6">19</text>
<text x="76.9" y="96.4">20</text>
<text x="154.3" y="100.8" transform="rotate(90 154.3 100.8)">2</text>
<text x="185.6" y="100.8">12</text>
<text x="187.9" y="101.2">PB0 (PCINT0/CLK0/ICP1)</text>
<text x="200.6" y="98.7">VCC VCC</text>
<text x="202.1" y="96.4">6</text>
<text x="205.1" y="96.4">4</text>
<text x="61.4" y="103.1">4</text>
<text x="61.4" y="105.3">5</text>
<text x="61.4" y="107.6">6</text>
<text x="63.1" y="103.7">DO8</text>
<text x="63.1" y="106">RESET</text>
<text x="73.3" y="103.8">DIO3</text>
<text x="73.6" y="106">RTS</text>
<text x="76.9" y="107.6">15</text>
<text x="76.9" y="105.3">16</text>
<text x="76.9" y="103.1">17</text>
<text x="130.9" y="103.8">1</text>
<text x="130.9" y="106.8">2</text>
<text x="132.6" y="104.2">VCC2</text>
<text x="132.6" y="107.2">X1</text>
<text x="139.4" y="104.2">VCC1</text>
<text x="139.5" y="107.2">SCLK</text>
<text x="143.4" y="106.8">7</text>
<text x="143.4" y="103.8">8</text>
<text x="185.6" y="103.1">13</text>
<text x="185.6" y="105.3">14</text>
<text x="185.6" y="107.6">15</text>
<text x="187.9" y="103.5">PB1 (PCINT1/OC1A)</text>
<text x="187.9" y="107.9">PB3 (PCINT3/OC2A/MOSI)</text>
<text x="187.9" y="105.7">PB2 (PCINT2/SS/OC1B)</text>
<text x="215.5" y="105.7">AVCC</text>
<text x="215.6" y="103.5">AREF</text>
<text x="216.1" y="107.9">GND</text>
<text x="219.6" y="107.6">21</text>
<text x="219.6" y="103.1">20</text>
<text x="219.6" y="105.3">18</text>
<text x="265.6" y="107.5">F</text>
<text x="13.1" y="108.2">F</text>
<text x="61.4" y="109.8">7</text>
<text x="61.4" y="112.1">8</text>
<text x="63.1" y="108.2">PWM0/RSSI</text>
<text x="63.1" y="110.5">PWM1</text>
<text x="63.1" y="112.7">N.C.</text>
<text x="70.4" y="112.7">ON/SLEEP</text>
<text x="72" y="108.3">ASSOC</text>
<text x="72.9" y="110.5">VREF</text>
<text x="76.9" y="112.1">13</text>
<text x="76.9" y="109.8">14</text>
<text x="130.9" y="109.8">3</text>
<text x="130.9" y="112.8">4</text>
<text x="132.6" y="110.2">X2</text>
<text x="132.6" y="113.2">GND</text>
<text x="140.8" y="113.2">CE</text>
<text x="140.9" y="110.2">I/O</text>
<text x="143.4" y="112.8">5</text>
<text x="143.4" y="109.8">6</text>
<text x="185.6" y="109.8">16</text>
<text x="185.6" y="112.1">17</text>
<text x="187.9" y="110.2">PB4 (PCINT4/MISO)</text>
<text x="187.9" y="112.4">PB5 (SCK/PCINT5)</text>
<text x="60.8" y="116.5">10</text>
<text x="61.4" y="114.3">9</text>
<text x="63.1" y="115">DTR/SLEEP_RQ</text>
<text x="63.1" y="117.2">GND</text>
<text x="73.3" y="117.2">DIO4</text>
<text x="73.6" y="115">CTS</text>
<text x="76.9" y="116.6">11</text>
<text x="76.9" y="114.3">12</text>
<text x="186.2" y="114.3">7</text>
<text x="186.2" y="116.5">8</text>
<text x="187.9" y="114.7">PB6 (PCINT6/XTAL1/TOSC1)</text>
<text x="187.9" y="116.9">PB7 (PCINT7/XTAL2/TOSC2)</text>
<text x="215.6" y="114.7">ADC6</text>
<text x="215.6" y="116.9">ADC7</text>
<text x="219.6" y="114.3">19</text>
<text x="219.6" y="116.5">22</text>
<text x="244.1" y="118.8">+5V</text>
<text x="13.1" y="123.2">E</text>
<text x="185.6" y="123.3">30</text>
<text x="185.6" y="125.5">31</text>
<text x="187.9" y="123.6">PD0 (RXD/PCINT16)</text>
<text x="187.9" y="125.9">PD1 (TXD/PCINT17)</text>
<text x="208.4" y="125.9">(ADC0/PCINT8) PC0</text>
<text x="219.6" y="125.5">23</text>
<text x="244.7" y="124.2" transform="rotate(90 244.7 124.2)">Beeper</text>
<text x="245.4" y="122.7" transform="rotate(90 245.4 122.7)">1</text>
<text x="265.6" y="122.4">E</text>
<text x="135.8" y="130">+5V</text>
<text x="185.6" y="127.7">32</text>
<text x="186.2" y="130">1</text>
<text x="187.9" y="128.1">PD2 (INT0/PCINT18)</text>
<text x="187.9" y="130.4">PD3 (PCINT19/OC2B/INT1)</text>
<text x="207.8" y="130.4">(ADC2/PCINT10) PC2</text>
<text x="208.4" y="128.1">(ADC1/PCINT9) PC1</text>
<text x="219.6" y="127.7">24</text>
<text x="219.6" y="130">25</text>
<text x="245.4" y="128.5" transform="rotate(90 245.4 128.5)">2</text>
<text x="123" y="137.1">DB7</text>
<text x="124.1" y="134.9">A</text>
<text x="124.4" y="132.6">K</text>
<text x="125.8" y="137.5">14</text>
<text x="125.8" y="135.2">15</text>
<text x="125.8" y="133">16</text>
<text x="185.6" y="136.7">10</text>
<text x="186.2" y="132.2">2</text>
<text x="186.2" y="134.5">9</text>
<text x="187.9" y="137.1">PD6 (PCINT22/OC0A/AIN0)</text>
<text x="187.9" y="132.6">PD4 (PCINT20/XCK/T0)</text>
<text x="187.9" y="134.8">PD5 (PCINT21/OC0B/T1)</text>
<text x="205.3" y="134.8">(ADC4/SDA/PCINT12) PC4</text>
<text x="205.4" y="137.1">(ADC5/SCL/PCINT13) PC5</text>
<text x="207.8" y="132.6">(ADC3/PCINT11) PC3</text>
<text x="219.6" y="132.2">26</text>
<text x="219.6" y="134.5">27</text>
<text x="219.6" y="136.7">28</text>
<text x="265.6" y="137.4">D</text>
<text x="13.1" y="138.1">D</text>
<text x="123" y="143.8">DB4</text>
<text x="123" y="141.6">DB5</text>
<text x="123" y="139.4">DB6</text>
<text x="125.8" y="142">12</text>
<text x="125.8" y="139.7">13</text>
<text x="140.8" y="139.7">1</text>
<text x="140.8" y="142.7">1</text>
<text x="147.2" y="139.7">2</text>
<text x="147.2" y="142.7">2</text>
<text x="185.6" y="138.9">11</text>
<text x="187.9" y="139.3">PD7 (PCINT23/AIN1)</text>
<text x="200.5" y="142.7">GND GND</text>
<text x="207.1" y="139.3">(RESET/PCINT14) PC6</text>
<text x="219.6" y="138.9">29</text>
<text x="123" y="146.1">DB3</text>
<text x="123" y="148.3">DB2</text>
<text x="125.8" y="146.4">10</text>
<text x="125.8" y="144.2">11</text>
<text x="126.4" y="148.7">9</text>
<text x="140.8" y="145.7">1</text>
<text x="140.8" y="148.7">1</text>
<text x="147.2" y="145.7">2</text>
<text x="147.2" y="148.7">2</text>
<text x="202.1" y="144.5">5</text>
<text x="205.1" y="144.5">3</text>
<text x="13.1" y="153.1">C</text>
<text x="123" y="152.8">DB0</text>
<text x="123" y="150.6">DB1</text>
<text x="124.2" y="155">E</text>
<text x="126.3" y="153.2">7</text>
<text x="126.3" y="150.9">8</text>
<text x="126.4" y="155.4">6</text>
<text x="265.6" y="152.3">C</text>
<text x="122.8" y="157.3">R/W</text>
<text x="123.4" y="159.5">RS</text>
<text x="123.6" y="161.8">V0</text>
<text x="126.3" y="157.6">5</text>
<text x="126.4" y="159.9">4</text>
<text x="13.1" y="168">B</text>
<text x="119.4" y="166.3">VSS (GND)</text>
<text x="119.4" y="164">VDD (VCC)</text>
<text x="126.1" y="166.6">1</text>
<text x="126.3" y="162.1">3</text>
<text x="126.4" y="164.4">2</text>
<text x="265.6" y="167.2">B</text>
<text x="149" y="169.8" transform="rotate(-90 149 169.8)">1</text>
<text x="152" y="169.8" transform="rotate(-90 152 169.8)">2</text>
<text x="155" y="169.8" transform="rotate(-90 155 169.8)">3</text>
<text x="158" y="169.8" transform="rotate(-90 158 169.8)">4</text>
<text x="161" y="169.8" transform="rotate(-90 161 169.8)">5</text>
<text x="13.1" y="182.9">A</text>
<text x="209.2" y="185.6">FILE:</text>
<text x="209.2" y="183.4">TITLE</text>
<text x="236.1" y="185.6">REVISION:</text>
<text x="265.6" y="182.2">A</text>
<text x="19.9" y="189.6">1</text>
<text x="34.8" y="189.6">2</text>
<text x="49.8" y="189.6">3</text>
<text x="64.7" y="189.6">4</text>
<text x="79.6" y="189.6">5</text>
<text x="94.6" y="189.6">6</text>
<text x="109.5" y="189.6">7</text>
<text x="124.5" y="189.6">8</text>
<text x="139.4" y="189.6">9</text>
<text x="154" y="189.6">10</text>
<text x="169" y="189.6">11</text>
<text x="183.9" y="189.6">12</text>
<text x="198.9" y="189.6">13</text>
<text x="209.2" y="187.9">PAGE</text>
<text x="213.8" y="189.6">14</text>
<text x="221.9" y="187.9">OF</text>
<text x="228.7" y="189.6">15</text>
<text x="236.1" y="187.9">DRAWN BY:</text>
<text x="243.7" y="189.6">16</text>
<text x="258.6" y="189.6">17</text>
</g>
<g font-size=".9">
<text x="180.3" y="70.1">MISO</text>
<text x="183.9" y="70.1">5V</text>
<text x="180.6" y="73.1">SCK</text>
<text x="180.6" y="76.1">RST</text>
<text x="183.3" y="73.1">MOSI</text>
<text x="183.5" y="76.1">GND</text>
<text x="149.7" y="173.2" transform="rotate(-90 149.7 173.2)">GND</text>
<text x="152.6" y="172.8" transform="rotate(-90 152.6 172.8)">B0</text>
<text x="155.6" y="172.8" transform="rotate(-90 155.6 172.8)">B1</text>
<text x="158.6" y="172.8" transform="rotate(-90 158.6 172.8)">B2</text>
<text x="161.6" y="172.8" transform="rotate(-90 161.6 172.8)">B3</text>
</g>
<g font-size=".8">
<text x="71.3" y="79.8" transform="rotate(90 71.3 79.8)">S</text>
<text x="75.1" y="82.7" transform="rotate(90 75.1 82.7)">G</text>
<text x="77.3" y="79.7" transform="rotate(90 77.3 79.7)">D</text>
<text x="79.6" y="85" transform="rotate(90 79.6 85)">S</text>
<text x="83.3" y="87.9" transform="rotate(90 83.3 87.9)">G</text>
<text x="85.5" y="84.9" transform="rotate(90 85.5 84.9)">D</text>
<text x="145.1" y="127.7">D</text>
<text x="148" y="130">G</text>
<text x="145.1" y="133.7">S</text>
<text x="241.3" y="134.5">G</text>
<text x="244.3" y="132.2">D</text>
<text x="244.3" y="138.2">S</text>
<text x="172.9" y="166.6">4</text>
<text x="193.5" y="166.6">3</text>
<text x="172.9" y="170.3">5</text>
<text x="193.5" y="170.3">2</text>
<text x="172.9" y="174.1">6</text>
<text x="193.5" y="174.1">1</text>
</g>
</svg>
